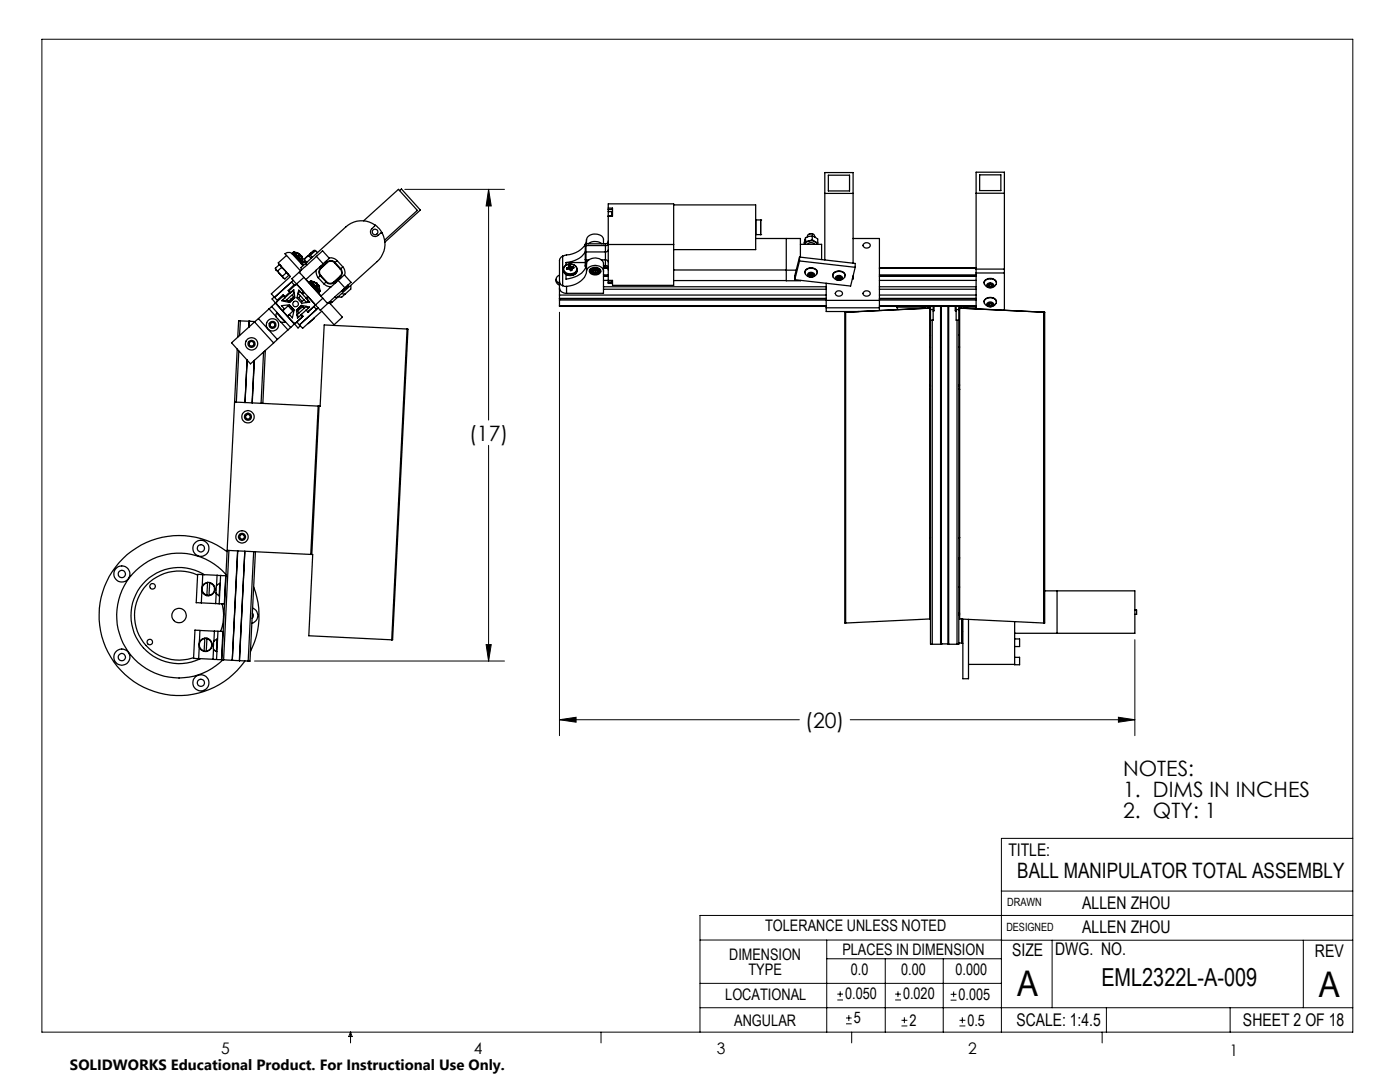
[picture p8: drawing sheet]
<svg xmlns="http://www.w3.org/2000/svg" width="279mm" height="216mm" viewBox="0 0 279 216" stroke-linecap="round" stroke-linejoin="round" font-family="sans-serif">
<g fill="none" stroke="#000" stroke-width=".2">
<path d="M8.4 7.8h261.6v198.2h-261.6zM80.8 37.8h19.9M97.5 37.8l.5 3.3h-1zM97.5 37.8v46M111.7 62.3v84.5M97.5 88.9v43M50.8 131.9h49.9M97 128.6h1l-.5 3.3zM226.5 127.6v19.2M111.7 143.6l3.3-.5v1zM111.7 143.6h47.8M169.7 143.6h56.8"/>
<path d="M223.2 143.1l3.3 .5-3.3 .5zM199.8 177.8h70.2M270 167.3h-70.2v38.7M139.7 187.6h60.2M139.7 196.2h60.1M165 187.6v18.4M165 191.3h34.8M167.1 199.5h1.1M167.1 198.4h1.1M167.7 197.8v1.1M176.7 191.3v14.7M178.6 199.5h1.2"/>
<path d="M178.6 198.4h1.2M179.2 197.8v1.1M188.2 191.3v14.7M189.7 199.6h1.2M189.7 198.4h1.2M190.3 197.8v1.2M199.8 187.6h70.2M210 187.6v13.5M260.1 187.6v13.5M270 182.7h-130.3v23.3M70 206v2.1M70 206l.3 .8h-.7z"/>
<path d="M119.9 206v2.1M139.7 201.1h130.3M168.8 204.3h1.2M168.8 203.1h1.2M169.4 202.6v1.1M170 206v2.1M179.9 204.7h1.2M179.9 203.6h1.2M180.5 203v1.2M191.5 204.7h1.2M191.5 203.6h1.2M192.1 203v1.2"/>
<path d="M220 206v2.1M220.8 201.1v4.9M245.5 201.1v4.9"/>
</g>
<path d="M111.7 143.6l3.3-.5v1zM223.2 143.1l3.3 .5-3.3 .5zM97.5 37.8l.5 3.3h-1zM97 128.6h1l-.5 3.3z" fill="#000"/>
<g fill="none" stroke="#000" stroke-width=".25">
<path d="M79.7 38l.4-.3 3.8 4.2-7.1 6.4M164.6 38.6h5.7M165.3 35h4.2v3.1h-4.2zM194.8 38.6h5.6M195.5 34.9h4.2v3.1h-4.2zM54.7 59.3l-.4 .4 .7 .8M55 53.5l.1 .4M55.1 53.9l.7 .7M55.1 53.9l.3 .1M55.4 54l.4 .6M55.7 52.8l.3 .2 .2 .4M55.7 52.8l.2 .1"/>
<path d="M55.7 52.8l-.7 .7M55.8 54.6l.6 .5M55.8 54.6l.8 .9M56.2 53.4l.9 1M56.2 53.4l-.8 .6M56.4 55.1l.2 .4M56.5 59.8l.3 .3M56.6 55.5l.3 .1M56.6 59.1l.2 .3M56.6 59l.3 .4M56.6 59.1l-1.4 1.1M56.7 58.9l-.1 .2"/>
<path d="M56.9 50.6a1.07 1.07 0 0 1 1.4 .1l2.2 2.3M56.9 50.7l3.1 3.3M56.9 50.6v.1M57.1 54.4l.4 .2 .1 .4M57.1 54.4l-.7 .7M57.2 51l-1.7 1.5 2.5 2.7-3.8 3.4 .6 .7M57.3 59.8l.3 .3M57.6 54.8v.2M57.6 55l-.7 .6M57.6 58.1h.1M57.6 58.1l.4 .2M57.8 58.3l.1 .2"/>
<path d="M57.8 58.3l-.9 .9-.4-.4-1.2 1.1-.5-.6M58 58.3l-1.2 1.1M58 58.3l.6-.5 .2 1.6-1 1-1.6-.4 .6-.6M58.2 56.3l.5 .5-1.2 1.2 .3 .3M58.3 58.8l.3 .4M58.3 58.1l.4 .4-1.8 1.6M58.4 50.5v.2M58.4 50.5l1.9 2M58.5 56l-3.7 3.3M58.6 50.3l1.8 2.1M58.6 50.3l-.2 .2M58.6 59.2l-1 .9"/>
<path d="M58.6 59.2v.4l-.7 .6-.3-.1M58.7 50.3h-.1M58.7 50.3l.6 .2M58.7 50.3l1.8 1.9M58.9 56.9h.5l1.2 1.3-.3 .3M58.9 56.9l-1.3 1.2M59.2 56.7l3.8 4.2M59.2 56.7l-.3 .2M59.3 50.5h.1M59.3 50.5l.3 .2M59.6 50.7h.1M59.6 50.7l.2 .1"/>
<path d="M59.6 57.9l2.2 2.4-1.6 .2-.9-1.1zM59.8 50.9h.1M59.7 50.9l.3 .2M59.8 50.8v.1M59.8 50.8h.1M59.8 50.8l-.1 .1M59.8 54.3l.8 1.1M59.8 54.3l-1.6 1.3 1 1.1M59.9 58.1l-.4 .4 1.7 1.9 .4-.4M60 59.1l-.4 .3 .7 .7 .4-.3M60 52.5h.3M60 51.1h.1"/>
<path d="M60 51.1l.1 .1M60.1 51.2v.1M60.1 51.2h.1M60.1 51.3h.1M60.1 51.3l.2 .3M60.2 58.5h.1M60.2 52.6h.1M60.3 58.5h-.1M60.3 51.6l.2 .6M60.3 51.6h.1M60.3 52.7l.3 .2M60.3 52.7h-.1"/>
<path d="M60.4 52.4l-.1 .1M60.5 52.2l-.1 .2M60.5 52.4l-.4 .3M60.5 52.4l-.2 .3M60.6 55.4l-1.4 1.3M60.6 55.4l3.8 4.1M60.7 58.4l-.3 .3M60.7 51.8l.5 .6M60.9 52.2l-.4 .2M60.9 52.2l.2 .3M61.1 51.4l-.4 .4M61.1 52.4v.3l.1 .2"/>
<path d="M61.1 52.4l-1 1v.5M61.3 59.7l.3-.4 1.1 1.3 .1 .2-.1 .3M61.4 59.2l-.3 .3M61.5 59.2l-.4 .3M61.6 51l-.5 .4M61.6 51l.5 .6M61.8 56.3v.2M61.8 56.3l1.8 2M61.9 56.1l1.9 2.1M61.9 56.1l-.1 .2M61.9 50.9l.4 .5M62 50.5l-.9 .9"/>
<path d="M62 50.5l-.4 .5M62.1 56.1h-.2M62.1 56.1l.7 .2M62.1 56.1l1.8 1.9M62.2 50.4l-.2 .1M62.5 50l-.5 .5M63 50h-.3l-.6 .5-.2 .4M63 50l-1.1 .9M63 50l.4 .4M63 56.4l.1 .2M63 56.4h.1M63 56.4l-.3-.1 .3 .2"/>
<path d="M63 56.4v.1M63 56.5l.4 .6 .1-.1M63 56.5h.1M63.1 56.6h.1M63.1 53.9l.1 .9 .3 .6M63.1 51.2l-3.3 3.1M63.1 51.2l1.3-1.1 1.3 1.4-1.2 1.1M63.1 51.2l1.4 1.4M63.3 56.8h.1M63.3 56.8l.1 .1M63.3 56.8v.1M63.4 58.3h.2"/>
<path d="M63.4 56.9l.1 .1M63.4 56.9h.1M63.4 56.9h-.1M63.5 57h.1M63.5 57l.1 .1M63.5 57h-.1M63.5 55.4l1.2 1.3M63.6 57.1l.3 .9M63.6 57.1h.1M63.8 58.2l-.2 .1M63.9 58l-.1 .2M63.9 53.2l.1 .2"/>
<path d="M63.9 55l-.4 .4M63.9 55l1.2 1.3M64 53.4l.1 .1M64 53.4a1.11 1.11 0 0 0-.1 1.6M64 55h-.1M64 55l1.2 1.2M64.1 53l.1 .2M64.1 53.5a.98 .98 0 0 0-.1 1.5M64.4 59.5l1 1M64.4 59.5l-1.4 1.4M64.5 52.6l-3.4 3.1 1.9 2.2 1.1 1.2 3.4-3.1M64.7 56.7l.5 .3 .9 .2"/>
<path d="M64.9 52.3l.2 .2M65.1 56.3a1.11 1.11 0 0 0 1.6 .1M65.1 56.3l-.4 .4M65.1 52.1l.2 .2M65.2 56.2a.98 .98 0 0 0 1.4 .1M65.2 56.2l-.1 .1M65.3 52.3v.1M65.3 52.3a1.11 1.11 0 0 1 1.6 .1M65.3 52.3l-1.3 1.1M65.3 52.4a.98 .98 0 0 1 1.5 .1M65.3 52.4l-1.2 1.1M65.7 51.5h.7l.9 .5"/>
<path d="M66.6 56.3l.1 .1M66.7 56.4l.2 .2M66.8 52.5l1.1 1.2M66.9 52.4l-.1 .1M66.9 52.4l1.1 1.2M66.9 59.2l.2 .2 .3-.1M66.9 56.2l.2 .1M67.3 52l-.4 .4M67.3 52l1.1 1.2M67.4 59.3l-1.1 1M67.5 56l1.2-1.1 1.4 1.4-1.3 1.1M67.5 56l1.3 1.4"/>
<path d="M67.7 55.4l.2 .2M67.8 55.1l.1 .1M67.8 55.1l-1.2 1.2M67.9 53.7a.98 .98 0 0 1-.1 1.4M67.9 55.2l.2 .2M67.9 55.2l-1.2 1.2M68 53.6l-.1 .1M68 53.6a1.11 1.11 0 0 1-.1 1.6M68.2 58.1h.1M68.2 58.6h.7M68.4 53.2l-.4 .4M68.4 53.2l.4 .6v1.1"/>
<path d="M68.8 57.4l-3.4 3.1M68.9 58.6l-.1 .2a.87 .87 0 0 1-1.3 .4M69.5 56.9h.1M69.5 56.9l-1.3 1.2M69.5 56.9l-.4 .5-.9 .7M70 57v.3a.67 .67 0 0 1-.5 .8l-.6 .5M72.6 44.1l6.9-6.3 3.8 4.2-6.5 5.9M74.8 44.9a4.6 4.6 0 0 0-5.8 .4l-7.9 7.1M74.8 44.9l-.1 .3a1.24 1.24 0 0 0-.7 1.5 .93 .93 0 0 0 1.5 .3l.5-.5h.3M74.8 44.9l.8 .7 .7 .9M76.3 46.5a4.7 4.7 0 0 1-1 5.7l-7.9 7.1M111 55.7a1.01 1.01 0 0 0 .7 1.2"/>
<path d="M111.7 56.2a.98 .98 0 0 0 .6 .8M111.7 57.5a1.25 1.25 0 0 0 1.4 1M111.7 57.5v.2M111.7 54.9a.85 .85 0 0 0-.7 .8 .85 .85 0 0 0 .7 .9M111.7 59.5h53.2M111.7 57.7v3.3M111.7 58.9h53.2M111.7 59.9h53.2M111.7 57.7h.1M112.3 57l.8 .1M112.3 51.1l-.4 .3-.2 .6v5.5M112.3 51.1v5.9"/>
<path d="M112.4 53.8a1.47 1.47 0 0 0 1.4 1 1.47 1.47 0 0 0 1.4-1M112.4 53.9a1.44 1.44 0 0 0 1.4 1.1 1.44 1.44 0 0 0 1.4-1.1M112.8 53.1a1.41 1.41 0 0 1 2.3 .6 1.39 1.39 0 0 1-1.3 .9 1.39 1.39 0 0 1-1.3-.9zM113 52.4v.5M113 52.4h3.8M113.1 53.5a.26 .26 0 0 0 .2 .2 .26 .26 0 0 0 .3-.1M113.1 53.5v.2M113.1 57.1v1.4M113.4 53.4l-.3 .1M113.5 53.3l-.1 .3M113.5 53.3h.1M113.5 53.3l.1 .3"/>
<path d="M113.5 53.2h.1M113.5 53.2v.1M113.5 53.2l.1 .4M113.6 53.6l.1 .1a.21 .21 0 0 0 .1 .3 .21 .21 0 0 0 .3-.1 .21 .21 0 0 0 0-.2M113.7 53.5l-.1 .1M113.7 53.5l.1 .2M113.8 52.9v.2M113.8 52.9l-.3 .1v.2M113.8 52.9l-.1 .6M113.8 53.7h.1M113.8 53.7l.1 .1M113.8 53.1h.1"/>
<path d="M113.9 53.1v.1M113.9 53.1l-.1 .6M113.9 53.8h.1M113.9 53.2h.1M113.9 53.8h.2M113.9 53.2v.6M114 53.2h.1M114 53.2l-.1 .6M114.1 53.7h.1M114.1 53.7l-.1 .3M114.1 53.5v.2M114.1 53.5h.1"/>
<path d="M114.1 53.2h.3M114.1 53.2h.1M114.1 53.2v.3M114.2 53.4l-.1 .1M114.2 53.4h.1M114.4 53.2l.1 .2h-.3M114.4 53.2v.2M115.2 53.8a1.42 1.42 0 0 0-1.5-1.1 1.42 1.42 0 0 0-1.3 1.2M115.2 53.8a1.42 1.42 0 0 1-1.4 1.2 1.42 1.42 0 0 1-1.4-1.1M116.8 52.9l.1 .4M116.8 50.3v1.5M116.8 51.8l.1 .1"/>
<path d="M116.8 52.9l.1 .1M116.8 48.8v.3M116.8 48.8a5 5 0 0 1-4.2 2.2l-.3 .1M116.8 50.2a4.5 4.5 0 0 1-3.8 2.2M116.8 49.1v1.2M116.8 51.8v1.1M116.9 48.6l-.1 .2M116.9 50.3v1.6M116.9 50.3h-.1M116.9 49l-.1 .1M116.9 48.6v.4M116.9 53v.3"/>
<path d="M116.9 48.6h3.9M116.9 50.3h3.9M116.9 49v1.3M116.9 51.9v1.1M116.9 49h3.9M116.9 51.9h.6M116.9 53h.1M117.1 54.1a1.89 1.89 0 0 1 1.6-1.1 1.89 1.89 0 0 1 1.7 .9v4.6h-7.3M117.1 54.1a4 4 0 0 1-4 3M117.1 52.6a1.89 1.89 0 0 1 1.6-1.1 1.89 1.89 0 0 1 1.7 1v1.6M117.1 47.8l-.3 .9M117.1 52.6a3.4 3.4 0 0 1-3 2.9l-1.1 .2v-.9"/>
<path d="M117.1 47.8a1.89 1.89 0 0 1 1.6-1.1 1.89 1.89 0 0 1 1.7 1v.9M117.1 47.8v.8M117.1 52.6v1.5M117.4 48.6a2.16 2.16 0 0 1 2.7 0M117.7 53.8l.2 .1M117.9 53.6a1.3 1.3 0 0 1 2 .5 1.22 1.22 0 0 1-1.2 .8 1.22 1.22 0 0 1-1.1-.9zM117.9 53.6v.6M118.1 53.9a.81 .81 0 0 1 1.4 .4 .83 .83 0 0 1-.8 .5 .83 .83 0 0 1-.7-.6zM118.3 54.1l.1 .3M118.4 54.4l.4 .2M118.4 54v.4M118.4 54.7a.57 .57 0 0 1-.5-.7 .57 .57 0 0 1 .7-.4 .63 .63 0 0 1 .8 .2 .63 .63 0 0 1-.1 .8l-.2 .1"/>
<path d="M118.5 54l.3 .1M118.6 53.9l-.3 .2M118.8 54.1v.5M119 53.9l.2 .1M119.1 53.9l-.3 .2M119.2 54v.4M119.2 54a.64 .64 0 0 0-.9 .1M119.2 54.4l-.4 .2M119.6 53.6v.6M119.8 53.8l-.2 .1M120 51.9h.8M120.4 53.3h.4"/>
<path d="M120.4 55.1h1M120.4 53.4h.8M120.4 54.9h1M120.4 53h.4M120.4 57.2h44.5M120.4 57.7h44.5M120.4 53.6h.9M120.8 53.3a.5 .5 0 0 1 .6 .6M120.8 51.9l.5 .1 .1 .3M120.8 50.3v1.6M120.8 53l.4 .1 .2 .3M120.8 48.6v.4"/>
<path d="M120.8 53v.3M120.8 49v1.3M120.8 51.9v1.1M121.4 48.1a.54 .54 0 0 1-.6 .5M121.4 41.5v-.8h13v8.1M121.4 43.1v5.7M121.4 41.5h.8v1.6h-.8M121.4 43.1h.1M121.4 42.2v.9M121.4 41.5v.3M121.4 49.9a.45 .45 0 0 1-.6 .4M121.4 48.6l-.1 .3-.5 .1"/>
<path d="M121.4 48.8v7.2M121.4 56.3v.3h.8M121.4 43.1h.8M121.4 56h.8M121.4 48.8h13M121.4 42.2h.8M121.4 41.8v.4M121.4 56v.3M121.4 41.8h.8M121.4 56.3h.8M122.1 56v.2h.1M122.2 42.4h-.1v.7"/>
<path d="M134.4 40.9h16.4v8.9h-16.4M134.4 48.8v8.1h-12.2v-.9h-1.8M134.4 53.9h24.5M134.4 56h22.5M150.8 43.9h.1M150.8 46.8h.1M150.8 47.6h8.9v3.7M150.8 43.9v2.9M150.8 46.8h1M150.8 43.9h1M151.8 43.9h.1M151.8 46.8h.1"/>
<path d="M151.8 43.9v2.9M156.9 47.6v8.4h2.8M159.6 52.1l-1 3.7M159.6 52.1l11.1 1.2M159.6 51.3l-1 3.7v.8M159.6 51.3v.8M159.6 51.3l11.1 1.3v.7M159.7 48.8h4.3v3M160.6 54.3a1.3 1.3 0 0 1 1.2-.9 1.3 1.3 0 0 1 1.3 .9M160.8 47.4l-.3 1.4M160.8 47.4v.8M160.8 53.9a1.39 1.39 0 0 1 2.3 .5 1.27 1.27 0 0 1-1.3 .9 1.27 1.27 0 0 1-1.2-1z"/>
<path d="M161.1 47.3a.71 .71 0 0 1 .8-.7 .71 .71 0 0 1 .7 .7M161.2 48.8a.85 .85 0 0 1 1.4 0M161.4 54.8l.2 .3M161.4 54.4a.67 .67 0 0 1 .8 0 .67 .67 0 0 1 .3 .7 .76 .76 0 0 1-1.3-.4zM161.4 48.1l.7-.1 .6 .2M161.4 48.1l-.5 .2-.2 .4 .1-.5M161.4 48.1l-.6 .1M161.5 54.6l.1 .1M161.6 46.7h.6M161.6 54.5l-.2 .3M161.6 55.1h.5M161.6 54.5h.5"/>
<path d="M161.6 54.5h.1M161.6 54.7v.4M161.6 54.7h.5M162.1 54.5h.1M162.1 47.1l-1.3 .3M162.1 47.8l-.7 .3M162.1 47.1l1.1 .6v.8M162.1 47.1v.7M162.1 54.7v.4M162.1 47.8l.6 .4M162.1 54.5l.3 .3M162.2 54.6l-.1 .1"/>
<path d="M162.4 54.8l-.3 .3M162.7 48.2l.4 .6 .1-.3M162.7 48.2l.5 .3M164.6 51.9v-17.5h5.7v18.1M164.9 59.9h10.6M164.9 56.5v5.7h6.5M166.2 55a1.29 1.29 0 0 1 1.2-1 1.29 1.29 0 0 1 1.3 1M166.4 54.5a1.43 1.43 0 0 1 2.3 .5 1.23 1.23 0 0 1-1.3 .9 1.23 1.23 0 0 1-1.2-1.1zM166.9 58.2a.68 .68 0 0 1 .8-.1 .68 .68 0 0 1 .4 .7 .71 .71 0 0 1-.8 .3 .71 .71 0 0 1-.5-.7zM166.9 55.1a.7 .7 0 0 1 .8-.1 .7 .7 0 0 1 .4 .6 .73 .73 0 0 1-.8 .3 .73 .73 0 0 1-.5-.6zM167 55.6l.4 .2M167 55.3a.64 .64 0 0 1 .9 0"/>
<path d="M167 55.3v.3M167 55.2l.4 .2M167.3 55.1l-.3 .2M167.4 55.4v.4M167.6 55.1l.3 .2M167.8 55.2l-.4 .2M167.9 55.6l-.5 .2M167.9 55.3v.3M170.3 47.6h5.2v14.3M170.3 55v.7h-.2M170.7 53.3l-.9 3.8-11.2-1.3M172.3 58.4a.71 .71 0 0 1 .8-.4 .71 .71 0 0 1 .5 .8 .74 .74 0 0 1-.8 .3 .74 .74 0 0 1-.5-.7z"/>
<path d="M172.3 48.8a.71 .71 0 0 1 .8-.4 .71 .71 0 0 1 .5 .8 .74 .74 0 0 1-.8 .3 .74 .74 0 0 1-.5-.7zM175.5 55.1h19.3M175.5 59.5h19.3M175.5 53.4h19.3M175.5 56h19.3M175.5 58.9h19.3M175.5 54.9h19.3M175.5 59.9h19.3M175.5 57.2h19.3M175.5 57.7h19.3M175.5 53.6h19.3M194.8 54.5h5.6"/>
<path d="M194.8 53.7h5.6M196.4 56.4a1.31 1.31 0 0 1 1.2-.8 1.31 1.31 0 0 1 1.3 .8M196.6 56.1a1.4 1.4 0 0 1 2.3 .3 1.23 1.23 0 0 1-1.4 1 1.23 1.23 0 0 1-1.1-1.2zM196.6 59.8a1.4 1.4 0 0 1 2.3 .4 1.23 1.23 0 0 1-1.4 1 1.23 1.23 0 0 1-1.1-1.2zM197.1 56.9l.3 .3M197.2 56.6a.62 .62 0 0 1 .7-.2 .62 .62 0 0 1 .3 .7 .75 .75 0 0 1-.7 .3 .75 .75 0 0 1-.6-.6zM197.3 56.7l.1 .1M197.4 56.6h.5M197.4 56.6l-.3 .3M197.4 57.2h.5M197.4 56.6h.1M197.4 56.8v.4"/>
<path d="M197.4 56.8h.5M197.8 56.6h.1M197.9 56.6l.3 .3M197.9 56.8v.4M198 56.7l-.1 .1M198.2 56.9l-.3 .3M47.3 69.6l-3 62.1M47.7 70l-.5 10.2M48 64h-.4l-.2 3.3M48 64l1.7 .1M48 64l-.2 3M49.3 71.8l-.4 8.5"/>
<path d="M49.7 64.1h.1M49.7 64.1l-.1 1.2M49.7 64.1v1.2M49.7 64.1l1.2 .1M49.7 68.4l.5-.3 .4 .2 .1 .5-.5 .3-.4-.2zM50.7 71.9l-.4 8.5M50.8 71.9l-.5 8.5M50.8 64.2l-4.6 4.2 3.8 4.2 4.6-4.2M50.8 64.2l3.8 4.2M51.6 63.6l-.8 .6M51.6 63.6l3.8 4.1M52.6 70.2l-.5 10.3"/>
<path d="M53 69.9l-.5 10.6M53.7 61.6l-2.1 2M53.7 61.6l1.4 1.5M53.9 64.6l.4-.3 .5 .2 .1 .5-.4 .3-.5-.2zM54.2 61.2l-.5 .4M54.2 61.2l3.8 4.1M55 60.5l-.8 .7M55 60.5l3.7 4.2M55 60.5h.1M55 60.5l.2 .2M55.2 62.4l-.1 .4a1.77 1.77 0 0 0 1.1 1.5l.7-.1M55.2 62.4l1.7 1.8"/>
<path d="M55.2 60.2l-.1 .2 .1 .3M55.2 60.7l1.1 1.2M55.2 60.2l-.2 .3M55.3 62.3l-.1 .1M55.4 67.7l-.8 .7M56.1 64.3l1.4 1.5M56.3 61.9l.4-.2v-.1l-.5-.6 1.5-.2 1 1-.4 1.6-.5-.6-.4 .3M56.3 61.9l2.3 2.5M56.9 64.2h.1M57.5 65.8l-2.1 1.9M57.5 61h.3l.4 .3 .4 .5-.1 .3M57.5 61l1 1.1"/>
<path d="M57.5 61l-1.1 1M58 65.3l-.5 .5M58.5 62.1l-1.1 1M58.6 64.4h.5M58.6 64.4l.2 .2M58.7 64.7l-.7 .6M58.8 64.6l.7 .8 .4-.4M58.8 64.6l-.1 .1M59.1 64.4l-.3 .2M59.4 62.1l.3 .4M60 62.9l.4 .3M60.1 62.8l-.1 .1"/>
<path d="M60.4 63.2l-1.3 1.2M60.4 61.2l-1 .9M60.4 61.2l-.3-.1-.8 .7 .1 .3M60.4 61.2l.3 .3M60.5 63.1l-1.3 1.1 .6 .6M60.5 63.1l-.1 .1M61.1 61.9l-1 .8 .4 .4M61.1 61.9h.1M61.2 61.8v.1M61.2 61.9l.2 .4M61.2 61.8l.6-.5-1.6-.4-1 1 .2 1.6 .6-.6M61.2 61.8l-.1 .1"/>
<path d="M61.4 62.3h.1M61.5 61.6l-.4-.5-1.8 1.7 .3 .4M62.7 63.5l-1.2 1.1M62.7 61.1l-1.3 1.2M63 60.9l-.3 .2M63.2 61.7l-.6-.5-1.2 1.1M63.5 61.5l-3.7 3.3M65.4 60.5l-1.5 1.4-.9-1M65.7 60.3l2.6 3-1.6 1.5-2.5-2.7-3.8 3.4-.6-.7M65.8 60.2l.5 .1M66.1 60.3l-.2 .1-.2-.1M66.3 60.3l-.4 .3"/>
<path d="M81.2 65.7l-16.5-.9-.8 16.3-.2-.1M81.2 65.7l-3 62M81.2 65.7h.2l-3 62h-.2M111.7 61v.1h53.2M111.7 61h53.2M164.9 61.4h10.6M168.6 62.3h.2v62M168.6 62.3v62h.2M175.5 61.1h19.3M175.5 61h19.3M179 61.1l.1 .5 .2 .2M179 61.3h5.6"/>
<path d="M184.6 61.1v.4M185.2 61.5h.4M185.6 77.7h.1M185.6 76.8h.1M185.6 61.5l-17 .8M185.6 61.5v62l-16.8 .8M185.6 61.7h.1M185.6 69.3h.1M185.7 61.1v67.5h.4M185.7 61.8h.5M186.1 63.9v64.7M186.2 61.8v2.1h-.5"/>
<path d="M186.2 61.1v.7M186.4 61.1v.9l-.2 .1M187.7 61.1v67.5M187.8 61.1v67.5h-.1M189.2 61.1l.1 67.5M189.3 61.1v67.5M190.6 61.1v.9l.2 .1M190.8 61.8v2.1h.5M190.8 61.8h.5M190.8 61.1v.7M191 63.9v64.7M191.3 77.7h.2"/>
<path d="M191.3 61.1v67.5h-.3M191.3 76.8h.2M191.3 61.7h.2M191.3 69.3h.2M191.5 61.5v62l16.8 .8M191.5 61.5l17 .8M191.5 61.5h.4M192.4 61.3h2.4M192.4 61.1v.4M194.8 61.6v-27.2h5.6v27.5M196.4 60.2a1.31 1.31 0 0 1 1.2-.9 1.31 1.31 0 0 1 1.3 .9M197.1 60.4a.7 .7 0 0 1 .7-.1 .7 .7 0 0 1 .5 .6 .82 .82 0 0 1-1.4-.2z"/>
<path d="M197.3 60.5l.1 .1M197.4 60.6v.4M197.4 61l-.3-.3 .3-.3h.5l.3 .3-.3 .3M197.4 61h.5M197.4 60.6h.5M197.9 60.6v.4M198 60.5l-.1 .1M208.5 62.3h-.2v62M208.5 62.3v62h-.2M46.8 80.2l16.7 .8M49 82.9l.5-.2 .4 .2v.5l-.4 .3-.5-.3zM63.5 81h.2"/>
<path d="M63.5 81l-1.5 29.6M63.7 81l-1.5 29.6M39.4 114.8a8.9 8.9 0 0 0-12.6 7.6 8.9 8.9 0 0 0 11.8 8.8M40.3 118l-.1 2.3M40.5 114.7l-1.1-.1-.2 5.7h1M40.5 114.7l2.8 .1M40.5 114.7l-.1 2.3M40.8 114.7a9.6 9.6 0 0 0-14.6 7.7 9.6 9.6 0 0 0 13.8 9M41.3 118.9h.4M41.3 118.7v.2M41.4 116.3a1.24 1.24 0 0 0-1.1 1.2 1.24 1.24 0 0 0 1 1.2M41.4 116.3l-.1 2.4"/>
<path d="M41.4 116.2a1.34 1.34 0 0 0-1.2 1.3 1.34 1.34 0 0 0 1.1 1.4M41.4 116.2v.1M41.4 116.2h.4M41.7 118.8v.1M41.8 116.3a1.26 1.26 0 0 1 1 1.3 1.26 1.26 0 0 1-1.1 1.2M41.8 116.3l-.1 2.5M41.8 116.2a1.32 1.32 0 0 1 1.1 1.4 1.32 1.32 0 0 1-1.2 1.3M41.8 116.2v.1M43.1 118.4l-.1 2M43.3 114.8h.7M43.3 114.8l-.1 2.1M43.7 118.9h.1"/>
<path d="M43.9 116.4l-.3 .2a.88 .88 0 0 0-.5 1 .99 .99 0 0 0 .6 1.3M43.9 116.4l-.2 2.5M43.9 116.4h.1M44 114.8l1 .1M44 114.8l-.3 5.7M45 114.9l-.2 5.6M45 114.9h.1M45.1 114.7a12.4 12.4 0 0 0-17.8-1 12.4 12.4 0 0 0-.6 17.7 12.4 12.4 0 0 0 17.8 .3M45.3 110.1a16 16 0 0 0-22.4 3.3 16 16 0 0 0 3.6 22.4 16 16 0 0 0 22.4-3.9M45.3 109.8l16.7 .8M45.7 109.8l-1.1 21.9M47.4 109.9l-1 21.9"/>
<path d="M47.9 106.9l.4-.3 .5 .3v.5l-.5 .2-.4-.2zM50.6 117.1a15.7 15.7 0 0 1-.6 12.9M50.6 110.1l-1.1 21.8M51 110.1l-1.1 21.8h-.4M62 110.6h.2M62.2 110.6l.2 .1-.8 16.2 16.6 .8M185.6 107.3h.1M191.3 107.3h.2M191.3 111.3h.2M191.3 111.5h.2M191.3 117.2h.2M208.5 117.9h18v8.5h-24"/>
<path d="M211 117.9v8.5M39.7 131.4l2.8 .2M39.8 129.1l-.1 2.3M39.9 125.8l-1-.1-.3 5.7h1.1M39.9 125.8l2.9 .1M39.9 125.8l-.1 2.3M40.2 120.3l2.8 .1M40.7 129.9v.1M40.7 130h.5M40.9 127.4a1.26 1.26 0 0 0-1.1 1.2 1.26 1.26 0 0 0 .9 1.3M40.9 127.4l-.2 2.5M40.9 127.4a1.32 1.32 0 0 0-1.2 1.2 1.32 1.32 0 0 0 1 1.4"/>
<path d="M40.9 127.4h.1M40.9 127.4h.4M41.2 129.9v.1M41.3 127.5a1.23 1.23 0 0 1 1 1.2 1.23 1.23 0 0 1-1.1 1.2M41.3 127.5l-.1 2.4M41.3 127.4a1.35 1.35 0 0 1 1 1.3 1.35 1.35 0 0 1-1.1 1.3M41.3 127.4v.1M42.5 131.6h.7M42.6 129.5l-.1 2.1M42.8 125.9l.7 .1M42.8 125.9l-.1 2.1M43 120.4l.7 .1"/>
<path d="M43.2 130h.1M43.2 131.6l1 .1M43.3 127.5l-.3 .2a1.71 1.71 0 0 0-.2 2l.4 .3M43.3 127.5l-.1 2.5M43.3 127.5l.1 .1M43.5 126h1M43.5 126l-.3 5.6M43.7 120.5h1.1M44.2 131.7h.1M44.3 131.7h.3M44.3 120.5a8.9 8.9 0 0 1-.3 5.5M44.5 126l-.3 5.7"/>
<path d="M44.5 126h.1M44.6 131.7l1.8 .1M44.8 120.5h.1M46.4 131.8h.1M46.4 131.8h1.4M47.8 131.8l1.1-21.8-1.1 21.8M47.8 131.8h.1M47.8 131.8l1.7 .1M50.4 122.3l.2 .6-.3 .5M50.4 121.3a1.61 1.61 0 0 1 1.1 1.6 1.61 1.61 0 0 1-1.2 1.5M186.1 128.6h1.6M187.8 128.5h.1"/>
<path d="M187.8 128.5h1.5M189.3 128.6h1.7M191.3 122.4h.2M191.3 128.3h.7M191.3 122.7h.2M191.9 126h.1M191.9 128.3h.1M191.9 123.5v4.8M191.9 124.7v.1M192 128.3l.2 .1M192 123.5v4.8M192.2 123.5v11.9h1.1v-11.8"/>
<path d="M193.3 132.6h9.2M202.5 124v8.6h1v-1.4h-1M202.5 127.5h1v1.5h-1M226.5 121.7h.3v.9h-.3"/>
<circle cx="74.8" cy="46.3" r=".55"/>
<circle cx="50.2" cy="68.6" r=".71"/>
<circle cx="50.2" cy="68.6" r="1.24"/>
<circle cx="54.4" cy="64.8" r=".7"/>
<circle cx="54.4" cy="64.8" r="1.23"/>
<circle cx="59" cy="60.6" r=".57"/>
<circle cx="49.5" cy="83.2" r=".71"/>
<circle cx="49.5" cy="83.2" r="1.24"/>
<circle cx="24.3" cy="114.5" r=".73"/>
<circle cx="24.3" cy="114.5" r="1.6"/>
<circle cx="30.4" cy="117" r=".55"/>
<circle cx="40.1" cy="109.4" r=".72"/>
<circle cx="40.1" cy="109.4" r="1.61"/>
<circle cx="48.3" cy="107.1" r="1.22"/>
<circle cx="48.3" cy="107.1" r=".7"/>
<circle cx="24.3" cy="131.1" r=".73"/>
<circle cx="24.3" cy="131.1" r="1.6"/>
<circle cx="29.9" cy="128.1" r=".55"/>
<circle cx="35.7" cy="122.8" r="1.43"/>
<circle cx="40.1" cy="136.2" r="1.62"/>
<circle cx="40.1" cy="136.3" r=".72"/>
</g>
<g font-size="7.1">
<text x="203" y="198.7">A</text>
<text x="263.2" y="198.9">A</text>
</g>
<text font-size="4.9" x="219.8" y="196.7">EML2322L-A-009</text>
<g font-size="4.2">
<text x="93.6" y="87.9">(17)</text>
<text x="160.7" y="145.2">(20)</text>
<text x="224.2" y="154.8">NOTES:</text>
<text x="224.2" y="158.9">1. DIMS IN INCHES</text>
<text x="224.2" y="163.1">2. QTY: 1</text>
<text x="203" y="175.1">BALL MANIPULATOR TOTAL ASSEMBLY</text>
</g>
<g font-size="3.5">
<text x="201.2" y="170.7">TITLE:</text>
<text x="216" y="181.4">ALLEN ZHOU</text>
<text x="202" y="190.7">SIZE</text>
<text x="210.6" y="190.6">DWG. NO.</text>
<text x="216" y="186.2">ALLEN ZHOU</text>
<text x="262.4" y="190.9">REV</text>
<text x="202.9" y="204.6">SCALE: 1:4.5</text>
<text x="248.1" y="204.6">SHEET 2 OF 18</text>
</g>
<g font-size="3.2">
<text x="152.7" y="185.7">TOLERANCE UNLESS NOTED</text>
<text x="145.5" y="191.5">DIMENSION</text>
<text x="168.1" y="190.5">PLACES IN DIMENSION</text>
<text x="149.4" y="194.6">TYPE</text>
<text x="169.8" y="194.6">0.0</text>
<text x="179.8" y="194.6">0.00</text>
<text x="190.7" y="194.6">0.000</text>
<text x="144.7" y="199.6">LOCATIONAL</text>
<text x="168.7" y="199.4">0.050</text>
<text x="180.2" y="199.4">0.020</text>
<text x="191.3" y="199.5">0.005</text>
<text x="146.5" y="204.6">ANGULAR</text>
<text x="170.4" y="204.2">5</text>
<text x="181.5" y="204.6">2</text>
<text x="193.1" y="204.6">0.5</text>
<text x="44.2" y="210.4">5</text>
<text x="94.6" y="210.3">4</text>
<text x="143.1" y="210.4">3</text>
<text x="193.2" y="210.3">2</text>
<text x="245.4" y="210.6">1</text>
</g>
<text font-size="3" x="14" y="213.5">SOLIDWORKS Educational Product. For Instructional Use Only.</text>
<g font-size="2.3">
<text x="200.8" y="185.7">DESIGNED</text>
<text x="201" y="180.9">DRAWN</text>
</g>
</svg>
